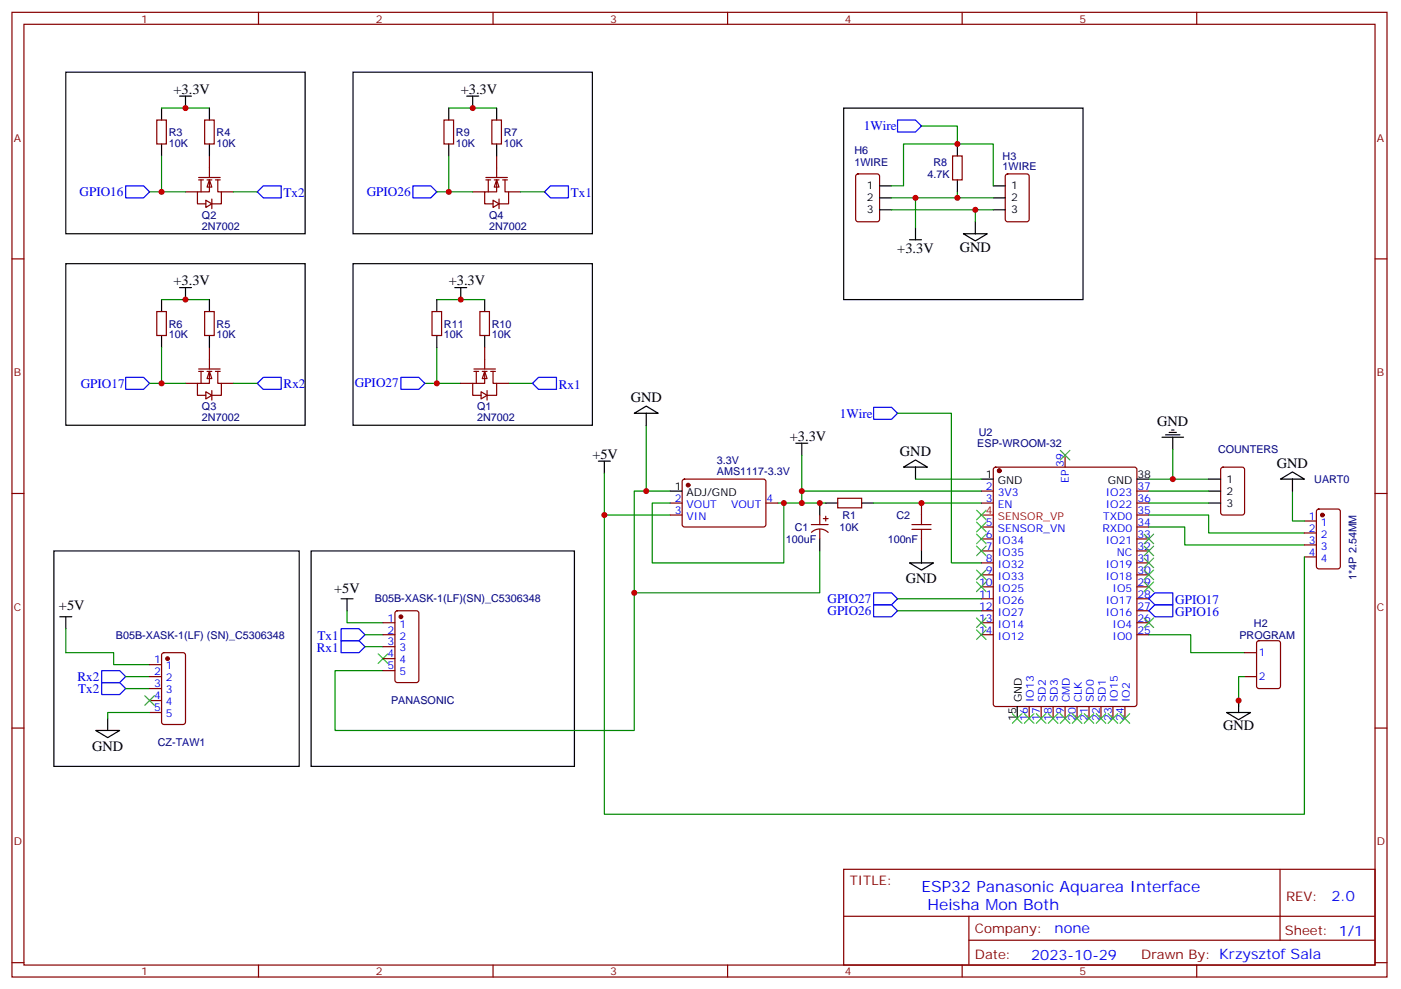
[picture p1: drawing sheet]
<svg xmlns="http://www.w3.org/2000/svg" width="413mm" height="292mm" viewBox="0 0 413 292" stroke-linecap="round" stroke-linejoin="round" font-family="sans-serif">
<g fill="none" stroke="#870000" stroke-width=".35">
<path d="M3.5 3.6h405.4v284.4h-405.4zM7.1 7.2h398.2v277.2h-398.2zM76.2 3.6v3.6M145.3 3.6v3.6M214.5 3.6v3.6M283.6 3.6v3.6M352.8 3.6v3.6M252.5 51.5l.4-.2h5.7l.6 .4 .1 13-.5 .6-5.9 .1-.6-.5-.1-12.9zM280.8 46h2.8v7h-2.8zM296.6 51.5l.4-.2h5.7l.6 .4 .1 13-.5 .6-5.9 .1-.6-.5-.1-12.9zM3.5 76.3h3.6M405.3 76.3h3.6"/>
<path d="M141.5 91.8h2.8v7.1h-2.8zM293 137.9l.5-.2h40.9l.7 .4v69.4l-.4 .7h-41.2l-.6-.4-.1-69.4zM314 134.2v3.5M3.5 145.5h3.6M289.3 144.7h3.5M289.3 148.3h3.5M289.3 155.3h3.5M289.3 158.9h3.5M335.1 144.7h3.6M335.1 148.3h3.6M335.1 155.3h3.6M335.1 158.9h3.6"/>
<path d="M335.1 151.8h3.6M405.3 145.5h3.6M289.3 162.4h3.5M289.3 165.9h3.5M289.3 169.4h3.5M289.3 173h3.5M289.3 176.5h3.5M335.1 162.4h3.6M335.1 165.9h3.6M335.1 169.4h3.6M335.1 173h3.6M335.1 176.5h3.6"/>
<path d="M289.3 180h3.5M289.3 183.6h3.5M289.3 187.1h3.5M335.1 180h3.6M335.1 183.6h3.6M335.1 187.1h3.6M3.5 214.6h3.6M303.4 208.2v3.6M306.9 208.2v3.6M310.4 208.2v3.6M314 208.2v3.6M317.5 208.2v3.6"/>
<path d="M321 208.2v3.6M324.6 208.2v3.6M328.1 208.2v3.6M331.6 208.2v3.6M405.3 214.6h3.6M248.7 256.2h156.6v28.2h-156.6zM377.3 256.2v20.9M248.7 270.1h156.5M285.6 277.1h119.6M285.6 270.1v14.1M3.5 283.7h3.6M76.2 284.4v3.6"/>
<path d="M145.3 284.4v3.6M214.5 284.4v3.6M283.6 284.4v3.6M352.8 284.4v3.6M405.3 283.7h3.6"/>
</g>
<g fill="none" stroke="#000" stroke-width=".35">
<path d="M248.7 31.9h70.6v56.4h-70.6zM259.3 54.8h3.5M259.3 58.3h3.5M282.2 42.4v3.6M282.2 53v3.6M292.8 54.8h3.5M292.8 58.3h3.5M259.3 61.8h3.5M292.8 61.8h3.5M134.1 84.8h3.5M135.8 84.8v3.5M142.9 88.3v3.5"/>
<path d="M142.9 98.9v3.5M289.3 141.2h3.5M335.1 141.2h3.6M299.9 208.2v3.6"/>
</g>
<path d="M264.6 35.4h5.3l1.7 1.7-1.7 1.8h-5.3zM257.5 120.1h5.3l1.8 1.7-1.8 1.8h-5.3zM257.5 178.3h5.3l1.8 1.7-1.8 1.8h-5.3zM257.5 174.7h5.3l1.8 1.8-1.8 1.8h-5.3zM338.7 176.5l1.7-1.8h5.3v3.6h-5.3zM338.7 180l1.7-1.7h5.3v3.5h-5.3z" fill="none" stroke="#00f" stroke-width=".35"/>
<path d="M262.8 58.3h30M282.2 56.6v1.7M128.8 88.3h14.1M125.2 113h10.6M128.8 102.4v10.6M149.9 113h7.1" fill="none" stroke="#008700" stroke-width=".35"/>
<circle cx="294.6" cy="138.7" r=".53" fill="#870000" stroke="#870000" stroke-width=".35"/>
<path d="M289.3 151.8h3.5" fill="none" stroke="#f00" stroke-width=".35"/>
<g fill="#fff" stroke="#870000" stroke-width=".35">
<path d="M142.9 109.5l.7 2.1h-1.4z"/>
<path d="M141.8 115.5l1.8 1-1.8 1.1z"/>
</g>
<g fill="none" stroke="#870000" stroke-width=".35">
<path d="M130.9 35.4h2.8v7h-2.8zM127.4 91.8h2.8v7.1h-2.8zM135.8 113h3.5M139.7 108.8h6.3M139.7 109.5h1.4M140.4 109.5v3.5M142.2 109.5h1.4M142.9 109.5v3.5h-3.6v3.5h2.5M142.9 102.4v6.4M143.6 115.1v2.8M144.6 109.5h1.4M145.3 109.5v3.5h1.1v3.5h-2.8"/>
<path d="M146.4 113h3.5M360.1 137.9l.4-.2h5.7l.6 .4 .1 13-.5 .6-5.9 .1-.6-.5-.1-12.9zM197.6 148.3h3.5M197.6 151.8h3.5M201.3 141.4l.5-.2 23.5 .1 .5 .6-.1 13-.6 .4h-23.6l-.4-.7v-12.7zM225.8 148.3h3.5M239.2 154.6h4.9M239.2 156.9a3.5 3.5 0 0 1 4.9 0M241.7 151.8v2.8M241.7 156v2.9M242.7 152.9h1.4M243.4 152.2v1.4"/>
<path d="M246.9 146.9h7.1v2.8h-7.1zM271.6 148.3v3.5M271.6 158.9v3.5M384.5 153.6h3.6M384.5 157.1h3.6M388.3 150.2l.5-.2h5.6l.7 .5v16.5l-.5 .6-5.8 .1-.7-.5v-16.5zM384.5 160.6h3.6M384.5 164.1h3.6M112.9 197.7h3.5M112.9 194.1h3.5M112.9 190.6h3.5M112.9 187.1h3.5"/>
<path d="M112.9 183.6h3.5M116.7 180.2l.4-.2h5.7l.6 .5 .1 20-.5 .6-5.9 .1-.6-.5-.1-20zM366.9 192.4h3.5M366.9 199.4h3.5M370.7 189l.4-.2h5.7l.6 .5 .1 12.9-.5 .7-5.9 .1-.6-.5-.1-13z"/>
</g>
<g fill="none" stroke="#000" stroke-width=".35">
<path d="M104.1 21.3h70.5v47.6h-70.5zM132.3 31.9v3.5M132.3 42.4v3.6M104.1 77.7h70.5v47.6h-70.5zM268.1 70.7h3.5M269.9 67.1v3.6M128.8 88.3v3.5M128.8 98.9v3.5M176.4 135.9h3.5M178.2 135.9v3.6M234.6 130.6h3.5M236.4 130.6v3.6"/>
<path d="M342.5 128.9h6.4M343.6 128.2h4.2M344.7 127.5h2.1M345.4 126.8h.7M345.7 128.9v3.5M197.6 144.7h3.5M241.7 148.3v3.5M241.7 158.9v3.5M243.4 148.3h3.5M254 148.3h3.5M356.3 148.3h3.5M356.3 141.2h3.5"/>
<path d="M356.3 144.7h3.5M15.9 162.4h72.3v63.5h-72.3zM91.7 162.4h77.6v63.5h-77.6zM100.5 176.5h3.6M102.3 176.5v3.5M17.6 181.8h3.6M19.4 181.8v3.5"/>
</g>
<path d="M121.7 54.8h5.3l1.8 1.8-1.8 1.7h-5.3zM160.5 56.6l1.8-1.8h5.3v3.5h-5.3zM118.2 111.2h5.3l1.7 1.8-1.7 1.8h-5.3zM157 113l1.7-1.8h5.3v3.6h-5.3zM30 197.7h5.3l1.7 1.7-1.7 1.8h-5.3zM100.5 185.3h5.3l1.8 1.8-1.8 1.7h-5.3zM100.5 188.8h5.3l1.8 1.8-1.8 1.8h-5.3zM30 201.2h5.3l1.7 1.8-1.7 1.7h-5.3z" fill="none" stroke="#00f" stroke-width=".35"/>
<g fill="none" stroke="#008700" stroke-width=".35">
<path d="M271.6 37.1h10.6v5.3M262.8 54.8h3.5v-12.4h26.5v12.4M269.9 58.3v8.8M262.8 61.8h30M178.2 139.5v100.5h206.3v-75.9M236.4 134.2v14.1h7M264.6 121.8h15.9v44.1h8.8M345.7 132.4v8.8M178.2 151.8h19.4M197.6 148.3h-5.3v17.6h38.8v-17.6M229.3 148.3h7.1M236.4 144.7h52.9"/>
<path d="M257.5 148.3h31.8M338.7 151.8h17.6v5.3h28.2M338.7 155.3h10.5v5.3h35.3M338.7 141.2h17.6M338.7 148.3h17.6M338.7 144.7h17.6M381 144.7v8.9h3.5M187 174.7v40.6h-88.2v-17.6h14.1M264.6 176.5h24.7M37 199.4h7.1M102.3 180v3.6h10.6M107.6 190.6h5.3"/>
<path d="M107.6 187.1h5.3M264.6 180h24.7M338.7 187.1h12.3v5.3h15.9M366.9 199.4h-1.8v8.8M37 203h7.1"/>
</g>
<path d="M268.8 156h5.7M268.8 154.6h5.7M271.6 151.8v2.8M271.6 156v2.9" fill="none" stroke="#a10000" stroke-width=".35"/>
<g fill="#870000" stroke="#870000" stroke-width=".35">
<circle cx="389.8" cy="151.8" r=".53"/>
<circle cx="202.8" cy="143" r=".53"/>
<circle cx="118.2" cy="181.8" r=".53"/>
</g>
<g fill="none" stroke="#3c3" stroke-width=".35">
<path d="M312.6 132.8l2.8 2.8M315.4 132.8l-2.8 2.8M287.9 150.4l2.8 2.8M287.9 153.9l2.8 2.8M290.7 150.4l-2.8 2.8M290.7 153.9l-2.8 2.8M337.3 157.4l2.8 2.9M340.1 157.4l-2.8 2.9M287.9 161l2.8 2.8M287.9 168l2.8 2.9M287.9 171.6l2.8 2.8M290.7 161l-2.8 2.8"/>
<path d="M290.7 168l-2.8 2.9M290.7 171.6l-2.8 2.8M337.3 161l2.8 2.8M337.3 164.5l2.8 2.8M337.3 168l2.8 2.9M337.3 171.6l2.8 2.8M340.1 161l-2.8 2.8M340.1 164.5l-2.8 2.8M340.1 168l-2.8 2.9M340.1 171.6l-2.8 2.8M111.5 192.7l2.8 2.8M114.3 192.7l-2.8 2.8"/>
<path d="M287.9 182.1l2.8 2.9M287.9 185.7l2.8 2.8M290.7 182.1l-2.8 2.9M290.7 185.7l-2.8 2.8M337.3 182.1l2.8 2.9M340.1 182.1l-2.8 2.9M302 210.4l2.8 2.8M304.8 210.4l-2.8 2.8M305.5 210.4l2.8 2.8M308.3 210.4l-2.8 2.8M309 210.4l2.9 2.8M311.9 210.4l-2.9 2.8"/>
<path d="M312.6 210.4l2.8 2.8M315.4 210.4l-2.8 2.8M316.1 210.4l2.8 2.8M318.9 210.4l-2.8 2.8M319.6 210.4l2.8 2.8M322.4 210.4l-2.8 2.8M323.1 210.4l2.9 2.8M326 210.4l-2.9 2.8M326.7 210.4l2.8 2.8M329.5 210.4l-2.8 2.8M330.2 210.4l2.8 2.8M333 210.4l-2.8 2.8"/>
</g>
<g fill="#fff" stroke="#870000" stroke-width=".35">
<path d="M146.4 53l.7 2.1h-1.4z"/>
<path d="M145.3 59l1.8 1.1-1.8 1z"/>
</g>
<g fill="none" stroke="#870000" stroke-width=".35">
<path d="M145 35.4h2.8v7h-2.8zM139.3 56.6h3.6M143.2 52.3h6.4M143.2 53h1.4M143.9 53v3.6M145.7 53h1.4M146.4 53v3.6h-3.5v3.5h2.4M146.4 46v6.3M147.1 58.7v2.8M148.2 53h1.4M148.9 53v3.6h1v3.5h-2.8M149.9 56.6h3.6"/>
<path d="M46.2 91.8h2.8v7.1h-2.8z"/>
</g>
<path d="M137.6 28.3h3.5M139.3 28.3v3.6M146.4 31.9v3.5M146.4 42.4v3.6M19.4 77.7h70.6v47.6h-70.6zM47.6 88.3v3.5M47.6 98.9v3.5" fill="none" stroke="#000" stroke-width=".35"/>
<path d="M132.3 31.9h14.1M128.8 56.6h10.5M132.3 46v10.6M153.5 56.6h7" fill="none" stroke="#008700" stroke-width=".35"/>
<path d="M37 111.2h5.3l1.8 1.8-1.8 1.8h-5.3zM75.8 113l1.8-1.8h5.3v3.6h-5.3z" fill="none" stroke="#00f" stroke-width=".35"/>
<g fill="#fff" stroke="#870000" stroke-width=".35">
<path d="M61.7 109.5l.7 2.1h-1.4z"/>
<path d="M60.7 115.5l1.7 1-1.7 1.1z"/>
</g>
<g fill="none" stroke="#870000" stroke-width=".35">
<path d="M46.2 35.4h2.8v7h-2.8zM60.3 91.8h2.8v7.1h-2.8zM54.7 113h3.5M58.6 108.8h6.3M58.6 109.5h1.4M59.3 109.5v3.5M61 109.5h1.4M61.7 109.5v3.5h-3.5v3.5h2.5M61.7 102.4v6.4M62.4 115.1v2.8M63.5 109.5h1.4M64.2 109.5v3.5h1.1v3.5h-2.9"/>
<path d="M65.3 113h3.5"/>
</g>
<path d="M19.4 21.3h70.6v47.6h-70.6zM47.6 31.9v3.5M47.6 42.4v3.6M52.9 84.8h3.5M54.7 84.8v3.5M61.7 88.3v3.5M61.7 98.9v3.5" fill="none" stroke="#000" stroke-width=".35"/>
<path d="M47.6 88.3h14.1M44.1 113h10.6M47.6 102.4v10.6M68.8 113h7" fill="none" stroke="#008700" stroke-width=".35"/>
<path d="M37 54.8h5.3l1.8 1.8-1.8 1.7h-5.3zM75.8 56.6l1.8-1.8h5.3v3.5h-5.3z" fill="none" stroke="#00f" stroke-width=".35"/>
<g fill="#fff" stroke="#870000" stroke-width=".35">
<path d="M61.7 53l.7 2.1h-1.4z"/>
<path d="M60.7 59l1.7 1.1-1.7 1z"/>
</g>
<g fill="none" stroke="#870000" stroke-width=".35">
<path d="M60.3 35.4h2.8v7h-2.8zM54.7 56.6h3.5M58.6 52.3h6.3M58.6 53h1.4M59.3 53v3.6M61 53h1.4M61.7 53v3.6h-3.5v3.5h2.5M61.7 46v6.3M62.4 58.7v2.8M63.5 53h1.4M64.2 53v3.6h1.1v3.5h-2.9M65.3 56.6h3.5"/>
<path d="M44.1 199.4h3.5M44.1 195.9h3.5M47.9 192.6l.4-.2h5.7l.6 .4 .1 20-.5 .7h-5.9l-.6-.4-.1-20zM44.1 210h3.5M44.1 206.5h3.5M44.1 203h3.5"/>
</g>
<g fill="none" stroke="#000" stroke-width=".35">
<path d="M52.9 28.3h3.5M54.7 28.3v3.6M61.7 31.9v3.5M61.7 42.4v3.6M284 68.9h7l-3.5 2.1zM287.5 65.4v3.5M187 121.8l3.5-2.1 3.5 2.1zM190.5 121.8v3.5M266.3 137.7l3.6-2.1 3.5 2.1zM269.9 137.7v3.5M377.5 141.2l3.5-2.1 3.5 2.1zM381 141.2v3.5"/>
<path d="M268.1 165.9h7.1l-3.6 2.1zM271.6 162.4v3.5M28.2 215.3h7.1l-3.6 2.1zM31.7 211.8v3.5M361.6 210h7.1l-3.6 2.1zM365.1 206.5v3.5"/>
</g>
<path d="M47.6 31.9h14.1M44.1 56.6h10.6M47.6 46v10.6M68.8 56.6h7M287.5 61.8v3.6M190.5 125.3v19.4h7.1M190.5 144.7h-3.5v30h54.7v-12.3M269.9 141.2h19.4M19.4 185.3v7.1h14.1v3.5h10.6M44.1 210h-12.4v1.8" fill="none" stroke="#008700" stroke-width=".35"/>
<path d="M287.9 157.4l2.8 2.9M290.7 157.4l-2.8 2.9M42.7 205.1l2.8 2.8M45.5 205.1l-2.8 2.8M298.4 210.4l2.9 2.8M301.3 210.4l-2.9 2.8" fill="none" stroke="#3c3" stroke-width=".35"/>
<circle cx="49.4" cy="194.1" r=".53" fill="#870000" stroke="#870000" stroke-width=".35"/>
<g fill="#c00">
<circle cx="135.8" cy="88.3" r=".88"/>
<circle cx="128.8" cy="113" r=".88"/>
<circle cx="282.2" cy="42.4" r=".88"/>
<circle cx="236.4" cy="148.3" r=".88"/>
<circle cx="236.4" cy="144.7" r=".88"/>
<circle cx="241.7" cy="148.3" r=".88"/>
<circle cx="282.2" cy="58.3" r=".88"/>
<circle cx="269.9" cy="58.3" r=".88"/>
<circle cx="231.1" cy="148.3" r=".88"/>
<circle cx="178.2" cy="151.8" r=".88"/>
<circle cx="345.7" cy="141.2" r=".88"/>
<circle cx="132.3" cy="56.6" r=".88"/>
<circle cx="139.3" cy="31.9" r=".88"/>
<circle cx="47.6" cy="113" r=".88"/>
<circle cx="54.7" cy="88.3" r=".88"/>
<circle cx="47.6" cy="56.6" r=".88"/>
<circle cx="54.7" cy="31.9" r=".88"/>
<circle cx="271.6" cy="148.3" r=".88"/>
<circle cx="365.1" cy="206.5" r=".88"/>
<circle cx="287.5" cy="61.8" r=".88"/>
<circle cx="190.5" cy="144.7" r=".88"/>
<circle cx="187" cy="174.7" r=".88"/>
</g>
<g font-size="4.6" fill="#00f">
<text x="271.6" y="262.9">ESP32 Panasonic Aquarea Interface</text>
<text x="273.4" y="268.2">Heisha Mon Both</text>
</g>
<g font-size="4.2">
<text x="51.2" y="27.6">+3.3V</text>
<text x="135.8" y="27.6">+3.3V</text>
<text x="264.5" y="74.6">+3.3V</text>
<text x="282.9" y="74.2">GND</text>
<text x="51.2" y="84.1">+3.3V</text>
<text x="132.3" y="84.1">+3.3V</text>
<text x="185.9" y="118.5">GND</text>
<text x="341.1" y="125.6">GND</text>
<text x="232.8" y="129.9">+3.3V</text>
<text x="174.6" y="135.2">+5V</text>
<text x="265.3" y="134.4">GND</text>
<text x="376.4" y="137.9">GND</text>
<text x="267.1" y="172">GND</text>
<text x="17.4" y="179.7">+5V</text>
<text x="98.5" y="174.7">+5V</text>
<text x="360.5" y="215.3">GND</text>
<text x="27.2" y="221.4">GND</text>
</g>
<g font-size="4.2" fill="#00f">
<text x="392.5" y="265.5">2.0</text>
<text x="310.9" y="275">none</text>
<text x="304" y="282.9">2023-10-29</text>
</g>
<g font-size="3.9" fill="#00f">
<text x="254.6" y="38.4">1Wire</text>
<text x="23.5" y="57.8">GPIO16</text>
<text x="83.6" y="57.9">Tx2</text>
<text x="108.1" y="57.7">GPIO26</text>
<text x="168.3" y="58.1">Tx1</text>
<text x="23.8" y="114.3">GPIO17</text>
<text x="83.6" y="114.4">Rx2</text>
<text x="104.6" y="114.2">GPIO27</text>
<text x="164.7" y="114.5">Rx1</text>
<text x="247.6" y="123.1">1Wire</text>
<text x="243.9" y="177.7">GPIO27</text>
<text x="346.4" y="178">GPIO17</text>
<text x="243.9" y="181.3">GPIO26</text>
<text x="346.4" y="181.6">GPIO16</text>
<text x="93.6" y="188.7">Tx1</text>
<text x="93.4" y="192.2">Rx1</text>
<text x="22.8" y="200.7">Rx2</text>
<text x="23" y="204.2">Tx2</text>
</g>
<g font-size="3.9" fill="#800">
<text x="250.5" y="260.8">TITLE:</text>
<text x="379.1" y="265.5">REV:</text>
<text x="287.4" y="275">Company:</text>
<text x="378.7" y="275.6">Sheet: 1/1</text>
<text x="287.4" y="282.7">Date:</text>
<text x="336.4" y="282.8">Drawn By: Krzysztof Sala</text>
</g>
<g font-size="3.2" fill="#800">
<text x="41.6" y="6.6">1</text>
<text x="110.8" y="6.6">2</text>
<text x="179.9" y="6.6">3</text>
<text x="249.1" y="6.6">4</text>
<text x="318.2" y="6.6">5</text>
<text x="4.1" y="41.7">A</text>
<text x="405.9" y="41.7">A</text>
<text x="4.1" y="110.9">B</text>
<text x="405.9" y="110.9">B</text>
<text x="4.1" y="180">C</text>
<text x="405.9" y="180">C</text>
<text x="4.1" y="249.2">D</text>
<text x="405.9" y="249.2">D</text>
<text x="41.6" y="287.4">1</text>
<text x="110.8" y="287.4">2</text>
<text x="179.9" y="287.4">3</text>
<text x="249.1" y="287.4">4</text>
<text x="318.2" y="287.4">5</text>
</g>
<g font-size="3.2" fill="#000080">
<text x="49.7" y="40.1">R3</text>
<text x="63.9" y="40.1">R4</text>
<text x="134.4" y="40.1">R9</text>
<text x="148.5" y="40.1">R7</text>
<text x="49.7" y="43.2">10K</text>
<text x="63.9" y="43.2">10K</text>
<text x="134.4" y="43.2">10K</text>
<text x="148.5" y="43.2">10K</text>
<text x="251.9" y="45.3">H6</text>
<text x="295.6" y="47.2">H3</text>
<text x="251.9" y="48.9">1WIRE</text>
<text x="273.4" y="52.5">4.7K</text>
<text x="275.2" y="48.9">R8</text>
<text x="295.6" y="50.2">1WIRE</text>
<text x="59.5" y="64.5">Q2</text>
<text x="144.2" y="64.5">Q4</text>
<text x="59.5" y="67.7">2N7002</text>
<text x="144.2" y="67.7">2N7002</text>
<text x="49.7" y="99.6">10K</text>
<text x="49.7" y="96.6">R6</text>
<text x="63.9" y="99.6">10K</text>
<text x="63.9" y="96.6">R5</text>
<text x="130.9" y="99.6">10K</text>
<text x="130.9" y="96.6">R11</text>
<text x="145" y="99.6">10K</text>
<text x="145" y="96.6">R10</text>
<text x="59.5" y="124.2">2N7002</text>
<text x="59.5" y="121">Q3</text>
<text x="140.7" y="124.2">2N7002</text>
<text x="140.7" y="121">Q1</text>
<text x="288.1" y="131.7">ESP-WROOM-32</text>
<text x="288.5" y="128.4">U2</text>
<text x="211.3" y="136.8">3.3V</text>
<text x="359.1" y="133.6">COUNTERS</text>
<text x="211.3" y="140">AMS1117-3.3V</text>
<text x="387.4" y="142.5">UART0</text>
<text x="248.3" y="152.9">R1</text>
<text x="264.2" y="152.9">C2</text>
<text x="231.7" y="160">100uF</text>
<text x="234.3" y="156.4">C1</text>
<text x="247.4" y="156.5">10K</text>
<text x="261.7" y="160">100nF</text>
<text x="399.9" y="170.9" transform="rotate(-90 399.9 170.9)">1*4P 2.54MM</text>
<text x="110.5" y="177.6">B05B-XASK-1(LF)(SN)_C5306348</text>
<text x="369.7" y="184.7">H2</text>
<text x="34.2" y="188.2">B05B-XASK-1(LF) (SN)_C5306348</text>
<text x="365.4" y="188.2">PROGRAM</text>
<text x="115.3" y="207.6">PANASONIC</text>
<text x="46.5" y="219.9">CZ-TAW1</text>
</g>
<g font-size="3.2">
<text x="255.5" y="55.8">1</text>
<text x="255.5" y="59.4">2</text>
<text x="298.1" y="55.8">1</text>
<text x="298.1" y="59.4">2</text>
<text x="255.5" y="62.9">3</text>
<text x="298.1" y="62.9">3</text>
<text x="290.6" y="140.9">1</text>
<text x="294.1" y="142.6">GND</text>
<text x="326.6" y="142.6">GND</text>
<text x="335.3" y="140.9">38</text>
<text x="361.6" y="142.3">1</text>
<text x="198.9" y="144.4">1</text>
<text x="202.4" y="146.2">ADJ/GND</text>
<text x="361.6" y="149.3">3</text>
<text x="361.6" y="145.8">2</text>
<text x="301.3" y="206.9" transform="rotate(-90 301.3 206.9)">GND</text>
<text x="299.5" y="212.5" transform="rotate(-90 299.5 212.5)">15</text>
</g>
<g font-size="3.2" fill="#00f">
<text x="313.6" y="137.7" transform="rotate(-90 313.6 137.7)">39</text>
<text x="315" y="142.3" transform="rotate(-90 315 142.3)">EP</text>
<text x="198.9" y="147.9">2</text>
<text x="202.4" y="149.7">VOUT</text>
<text x="215.5" y="149.7">VOUT</text>
<text x="226" y="147.9">4</text>
<text x="290.6" y="144.4">2</text>
<text x="290.6" y="147.9">3</text>
<text x="294.1" y="146.2">3V3</text>
<text x="294.1" y="149.7">EN</text>
<text x="326" y="149.7">IO22</text>
<text x="326" y="146.2">IO23</text>
<text x="335.3" y="147.9">36</text>
<text x="335.3" y="144.4">37</text>
<text x="198.9" y="151.4">3</text>
<text x="202.4" y="153.2">VIN</text>
<text x="290.6" y="155">5</text>
<text x="325.2" y="153.2">TXD0</text>
<text x="335.3" y="155">34</text>
<text x="335.3" y="151.4">35</text>
<text x="385.9" y="153.2">1</text>
<text x="389.4" y="155">1</text>
<text x="290.6" y="158.5">6</text>
<text x="294.1" y="156.7">SENSOR_VN</text>
<text x="294.1" y="160.3">IO34</text>
<text x="325" y="156.7">RXD0</text>
<text x="326" y="160.3">IO21</text>
<text x="335.3" y="158.5">33</text>
<text x="385.9" y="156.7">2</text>
<text x="385.9" y="160.3">3</text>
<text x="389.4" y="158.5">2</text>
<text x="290.6" y="162">7</text>
<text x="290.6" y="165.6">8</text>
<text x="294.1" y="163.8">IO35</text>
<text x="294.1" y="167.3">IO32</text>
<text x="326" y="167.3">IO19</text>
<text x="329.2" y="163.8">NC</text>
<text x="335.3" y="165.6">31</text>
<text x="335.3" y="162">32</text>
<text x="385.9" y="163.8">4</text>
<text x="389.4" y="162">3</text>
<text x="389.4" y="165.6">4</text>
<text x="288.6" y="172.6">10</text>
<text x="290.6" y="169.1">9</text>
<text x="294.1" y="170.9">IO33</text>
<text x="326" y="170.9">IO18</text>
<text x="335.3" y="172.6">29</text>
<text x="335.3" y="169.1">30</text>
<text x="288.6" y="176.1">11</text>
<text x="288.6" y="179.7">12</text>
<text x="294.1" y="174.4">IO25</text>
<text x="294.1" y="177.9">IO26</text>
<text x="326" y="177.9">IO17</text>
<text x="328" y="174.4">IO5</text>
<text x="335.3" y="179.7">27</text>
<text x="335.3" y="176.1">28</text>
<text x="114.2" y="183.2">1</text>
<text x="117.7" y="185">1</text>
<text x="288.6" y="183.2">13</text>
<text x="294.1" y="181.4">IO27</text>
<text x="294.1" y="185">IO14</text>
<text x="326" y="181.4">IO16</text>
<text x="328" y="185">IO4</text>
<text x="335.3" y="183.2">26</text>
<text x="114.2" y="190.3">3</text>
<text x="114.2" y="186.7">2</text>
<text x="117.7" y="188.5">2</text>
<text x="288.6" y="186.7">14</text>
<text x="294.1" y="188.5">IO12</text>
<text x="328" y="188.5">IO0</text>
<text x="335.3" y="186.7">25</text>
<text x="45.4" y="195.5">1</text>
<text x="48.9" y="197.3">1</text>
<text x="114.2" y="197.3">5</text>
<text x="114.2" y="193.8">4</text>
<text x="117.7" y="195.5">4</text>
<text x="117.7" y="192">3</text>
<text x="371.1" y="193.4">1</text>
<text x="45.4" y="202.6">3</text>
<text x="45.4" y="199.1">2</text>
<text x="48.9" y="200.8">2</text>
<text x="117.7" y="199.1">5</text>
<text x="371.1" y="200.5">2</text>
<text x="45.4" y="209.7">5</text>
<text x="45.4" y="206.1">4</text>
<text x="48.9" y="207.9">4</text>
<text x="48.9" y="204.4">3</text>
<text x="304.8" y="206.9" transform="rotate(-90 304.8 206.9)">IO13</text>
<text x="308.3" y="206.9" transform="rotate(-90 308.3 206.9)">SD2</text>
<text x="311.9" y="206.9" transform="rotate(-90 311.9 206.9)">SD3</text>
<text x="315.4" y="206.9" transform="rotate(-90 315.4 206.9)">CMD</text>
<text x="318.9" y="206.9" transform="rotate(-90 318.9 206.9)">CLK</text>
<text x="322.4" y="206.9" transform="rotate(-90 322.4 206.9)">SD0</text>
<text x="326" y="206.9" transform="rotate(-90 326 206.9)">SD1</text>
<text x="329.5" y="206.9" transform="rotate(-90 329.5 206.9)">IO15</text>
<text x="333" y="206.9" transform="rotate(-90 333 206.9)">IO2</text>
<text x="48.9" y="211.4">5</text>
<text x="303" y="212.5" transform="rotate(-90 303 212.5)">16</text>
<text x="306.6" y="212.5" transform="rotate(-90 306.6 212.5)">17</text>
<text x="310.1" y="212.5" transform="rotate(-90 310.1 212.5)">18</text>
<text x="313.6" y="212.5" transform="rotate(-90 313.6 212.5)">19</text>
<text x="317.1" y="212.5" transform="rotate(-90 317.1 212.5)">20</text>
<text x="320.7" y="212.5" transform="rotate(-90 320.7 212.5)">21</text>
<text x="324.2" y="212.5" transform="rotate(-90 324.2 212.5)">22</text>
<text x="327.7" y="212.5" transform="rotate(-90 327.7 212.5)">23</text>
<text x="331.3" y="212.5" transform="rotate(-90 331.3 212.5)">24</text>
</g>
<g font-size="3.2" fill="#f00">
<text x="290.6" y="151.4">4</text>
<text x="294.1" y="153.2">SENSOR_VP</text>
</g>
</svg>
